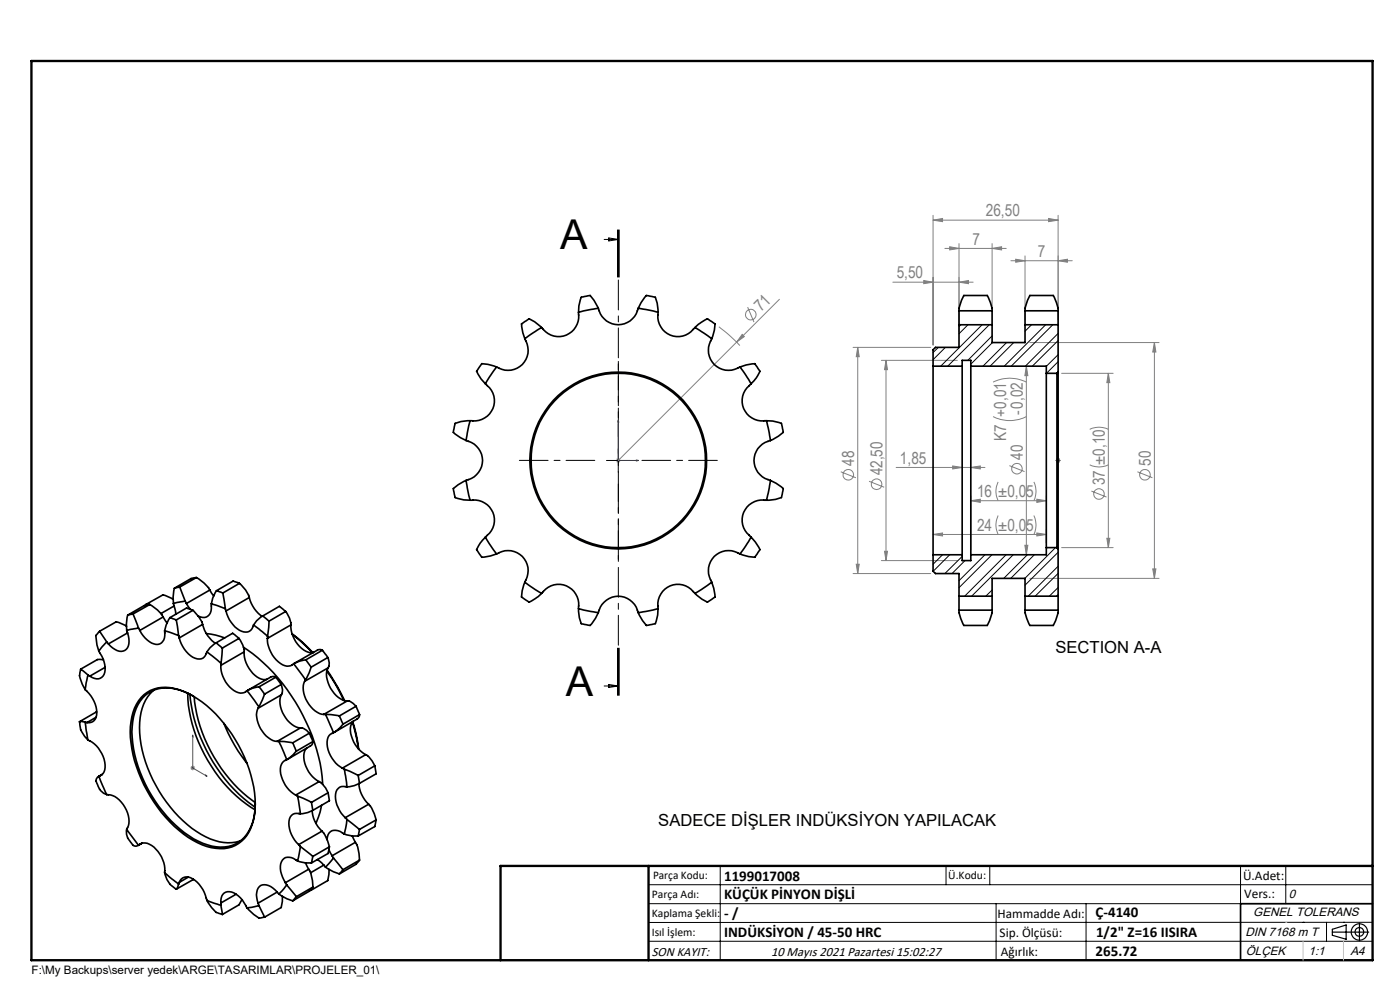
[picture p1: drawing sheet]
<svg xmlns="http://www.w3.org/2000/svg" width="297mm" height="210mm" viewBox="0 0 297 210" stroke-linecap="round" stroke-linejoin="round" font-family="sans-serif">
<g fill="none" stroke="#808080" stroke-width=".21">
<path d="M189.4 59.9h17M196 59.5l1.9 .4-1.9 .3zM197.9 46.7l2.1-.4v.7zM197.9 45.7v27.5M197.9 46.7h26.6M200.4 52.7h13.1M201.5 52.3l1.9 .4-1.9 .3zM203.4 59.9l2.1-.4v.7zM203.4 51.7v18.7M210.5 52.7l2-.4v.7zM210.5 51.7v13.2M214.5 55.3h13"/>
<path d="M215.5 55l2 .3-2 .3zM217.5 54.3v13.6M222.5 46.3l2 .4-2 .3zM224.5 45.7v22.2M224.5 55.3l1.9-.3v.6zM152.5 69.3l2.3 1.9 2.2 2.1M157.4 70.9l.5 .5-1.6 1.2zM158.6 65.1l1.3 3.2M165.3 63.5l-34.5 34.5M181 73.7h16.4M182 73.7l.3 2h-.7zM182 73.7v48"/>
<path d="M187 76.4h16.1M188 76.4l.3 2h-.7zM188 76.4v42.5M217.7 77.7l.4 2h-.7zM217.7 77.7v40M218.5 72.7h27.4M225.2 79.2h10.9M235.1 79.2l.3 2h-.6zM235.1 79.2v37M244.9 72.7v50M244.9 72.7l.3 2h-.7zM130.7 97.7h1"/>
<path d="M130.8 97.3l.7 .7M131.2 97.2v1M190.1 99.2h18.9M202.1 98.8l2 .4-2 .3zM206 99.2l2-.4v.7zM210.7 88.4a7.8 7.8 0 0 0 7 0M210.7 81.1a7.8 7.8 0 0 1 7 0M214.1 98.8l3.2 1.2M223.9 97.7h1.1M224.1 97.3l.7 .7M224.5 97.2v1M224.8 97.3l-.7 .7"/>
<path d="M231.2 98.6a4.5 4.5 0 0 0 3.9 0M231.2 91.1a4.5 4.5 0 0 1 3.9 0M178.4 100.1l3.2 1.2M181.6 119.7h.7l-.3 2zM184.4 102.1l3.2 1.3M187 118.9h16.1M187.6 116.9h.7l-.3 2zM197.9 113.4l2.1-.3v.6zM197.9 113.4h24.1M206 106.2l2-.3v.7zM206 105.2v11.5M206 106.2h16"/>
<path d="M211.7 109.4a4.6 4.6 0 0 0 0 4M211.7 102.2a4.5 4.5 0 0 0 0 4M217.4 115.7h.7l-.4 2zM219.3 109.4a4.6 4.6 0 0 1 0 4M219.3 102.2a4.5 4.5 0 0 1 0 4M220 113.1l2 .3-2 .3zM220 105.9l2 .3-2 .4zM222 105.2v10M225.2 116.2h10.9M231.5 104.2l3.2 1.2M234.8 114.2h.6l-.3 2zM241.3 100.1l3.2 1.2"/>
<path d="M181 121.7h16.4M218.5 122.7h27.4M244.5 120.7h.7l-.3 2zM40.4 162.9h1M40.5 162.6l.7 .7M40.9 162.4v1M41.2 162.6l-.7 .7"/>
<circle cx="159.3" cy="66.7" r="1.11"/>
<circle cx="215.7" cy="99.4" r="1.12"/>
<circle cx="179.9" cy="100.7" r="1.12"/>
<circle cx="185.9" cy="102.7" r="1.12"/>
<circle cx="233.1" cy="104.8" r="1.13"/>
<circle cx="242.9" cy="100.7" r="1.12"/>
</g>
<g fill="none" stroke="#000" stroke-width=".25">
<path d="M282.6 197.7h7.8M282.6 197.1l3-.9v3l-3-.8zM288.4 195.8v3.8M106.2 203.7h185"/>
<circle cx="288.4" cy="197.7" r="1.74"/>
<circle cx="288.4" cy="197.7" r=".93"/>
</g>
<path d="M131.2 89.1v8.6h4.3M131.2 89.1l.1 .4h-.2zM135 97.6l.5 .1-.5 .1zM224.5 97.6v.2zM224.5 89.1v.4v-.4M224.5 97.7h.1M224.5 89.1v8.6M40.9 155.9l.1 .4-.2-.1zM40.9 155.9v7l3 1.8M43.6 164.4l.3 .3-.3-.1z" fill="none" stroke="#00f" stroke-width=".21"/>
<path d="M126.2 97.7h-16M131.2 92.7v-16M136.2 97.7h16M131.2 102.7v16" fill="none" stroke="#000" stroke-width=".21" stroke-dasharray="15.2 1.3 1.3 1.3" stroke-dashoffset="9.1"/>
<path d="M131.2 48.8v98.7" fill="none" stroke="#000" stroke-width=".21" stroke-dasharray="6.3 1.3 1.3 1.3" stroke-dashoffset="-.5"/>
<g fill="none" stroke="#000" stroke-width=".21">
<path d="M128.2 50.8h3M129.2 50.5l2 .3-2 .3zM131 48.8v10M131.2 48.8v10M131.4 48.8v10M128.7 97.7h5M131.2 95.2v5M131 137.5v10M131.2 137.5v10M131.4 137.5v10zM128.2 145.5h3M129.2 145.2l2 .3-2 .3z"/>
<path d="M137.6 187.7h153.6M137.6 191.7h153.6M137.6 199.7h153.6M152.8 183.7v20M200.7 183.7v4M210 183.7v4M211.3 191.7v12M230.4 191.7v12M263.2 183.7v20M272.8 183.7v8M276.4 195.6h.1M281.4 195.6v4.1"/>
<path d="M285 195.6h.1M291.2 195.6l-153.6 .1"/>
</g>
<path d="M291.2 191.7h-28v12" fill="none" stroke="#000" stroke-width=".35"/>
<path d="M6.7 12.9h284.5v190.8h-284.5zM137.6 183.7v20M291.2 183.7h-185v20" fill="none" stroke="#000" stroke-width=".5"/>
<path d="M276.4 199.7v4M285 199.7v4" fill="none" stroke="#c0c0c0" stroke-width=".21"/>
<path d="M272.8 195.6h.1" fill="none" stroke="#c0c0c0" stroke-width=".25"/>
<g fill="#00f">
<path d="M135 97.6l.5 .1-.5 .1zM131.2 89.1l.1 .4h-.2z"/>
<path d="M43.6 164.4l.3 .3-.3-.1zM40.9 155.9l.1 .4-.2-.1z"/>
<path d="M224.5 97.6v.2zM224.5 89.1v.4zM224.5 97.6v.2zM224.5 89.1v.4z"/>
</g>
<g fill="#808080">
<path d="M157.4 70.9l.5 .5-1.6 1.2z"/>
<path d="M222.5 46.3l2 .4-2 .3zM197.9 46.7l2.1-.4v.7zM206 99.2l2-.4v.7zM202.1 98.8l2 .4-2 .3zM203.4 59.9l2.1-.4v.7zM196 59.5l1.9 .4-1.9 .3zM220 113.1l2 .3-2 .3zM197.9 113.4l2.1-.3v.6z"/>
<path d="M201.5 52.3l1.9 .4-1.9 .3zM210.5 52.7l2-.4v.7zM215.5 55l2 .3-2 .3zM224.5 55.3l1.9-.3v.6zM206 106.2l2-.3v.7zM220 105.9l2 .3-2 .4z"/>
<path d="M187.6 116.9h.7l-.3 2zM188 76.4l.3 2h-.7z"/>
<path d="M182 73.7l.3 2h-.7zM181.6 119.7h.7l-.3 2z"/>
<path d="M244.9 72.7l.3 2h-.7zM244.5 120.7h.7l-.3 2z"/>
<path d="M235.1 79.2l.3 2h-.6zM234.8 114.2h.6l-.3 2zM217.7 77.7l.4 2h-.7zM217.4 115.7h.7l-.4 2z"/>
</g>
<g fill="none" stroke="#000" stroke-width=".35">
<path d="M105.3 77.8l-2.3 3.6M105.3 77.8l-1.8-.5-1.3-.2-.8 1.2a.53 .53 0 0 0 0 1l.7 1.1 .9 1M111.3 71.9a4.3 4.3 0 0 1-.5 5.4 4.3 4.3 0 0 1-5.5 .5M114.9 69.5l-3.6 2.4M114.9 69.5l-1.5-1.2-1.1-.7-1.2 .8a.52 .52 0 0 0-.4 .8l.6 2.7M122.7 66.2a4.3 4.3 0 0 1-2.6 4.9 4.3 4.3 0 0 1-5.2-1.6M126.9 65.4l-.9-1.7-.8-1-1.2 .2-.7 .2-.5 1.8-.1 1.3M126.9 65.4l-4.2 .8M126.9 65.4a4.3 4.3 0 0 0 4.3 3.5 4.3 4.3 0 0 0 4.2-3.5M135.4 65.4l4.2 .8M135.4 65.4l.6-1.2 1.1-1.5 1.2 .2 .7 .2 .4 1.2 .2 1.9M139.6 66.2a4.3 4.3 0 0 0 2.6 4.9 4.3 4.3 0 0 0 5.2-1.6"/>
<path d="M147.4 69.5l3.6 2.4M147.4 69.5l.8-.7 1.9-1.2 .8 .5 .8 .6-.1 1.3-.6 1.9M151 71.9a4.3 4.3 0 0 0 .5 5.4 4.3 4.3 0 0 0 5.5 .5M157 77.8l2.3 3.6M157 77.8l2.6-.6a.52 .52 0 0 1 .8 .4l.8 1.2a7.7 7.7 0 0 1-1.9 2.6M197.9 77.7v40M197.9 77.7h6.2M203.4 65.9v3M203.4 65.9l.2-1 .9-2.2h4.9l.7 1.5 .4 1.7M203.4 68.9h7.1M203.4 68.9v4.8h-4.9l-.6 .5v3.5M203.4 65.9h7.1"/>
<path d="M204.1 77.7v40M204.1 77.7v-1.3h1.9v1.3M206 77.7v40M206 77.7h16v1.5M210.5 65.9v3M210.5 68.9v3.8h7v-3.8M217.5 65.9v3M217.5 65.9l.1-1 .9-2.2h4.9l.7 1.5 .4 1.7M217.5 68.9h7M217.5 65.9h7M222 79.2v37M222 79.2h2.2"/>
<path d="M224.2 79.2v37M224.5 65.9v3M224.5 78.9v37.5M224.5 68.9v10M224.5 78.9l-.3 .3M98.9 93.4a4.3 4.3 0 0 1 3.5 4.3 4.3 4.3 0 0 1-3.5 4.2M99.7 89.2l-.8 4.2M99.7 89.2l-1.9 .2-1.2 .4-.2 .7-.2 1.2 1.5 1.1 1.2 .6M103 81.4a4.3 4.3 0 0 1 1.6 5.3 4.3 4.3 0 0 1-4.9 2.5M159.3 81.4a4.3 4.3 0 0 0-1.5 5.3 4.3 4.3 0 0 0 4.8 2.5M162.6 89.2l.8 4.2M162.6 89.2l1.3 .1 1.4 .3a1 1 0 0 1 .7 1.2l.2 .9-1.1 .8-1.7 .9"/>
<path d="M163.4 93.4a4.3 4.3 0 0 0-3.5 4.3 4.3 4.3 0 0 0 3.5 4.2M98.9 101.9l.8 4.2M98.9 101.9l-1.7 .9-1 .8 .2 1.2a.86 .86 0 0 0 .6 .9l1.4 .3 1.3 .1M99.7 106.1a4.3 4.3 0 0 1 4.9 2.6 4.3 4.3 0 0 1-1.6 5.2M103 113.9l2.3 3.6M103 113.9a7.7 7.7 0 0 0-1.9 2.7l1.1 1.6 1.9-.3 1.2-.4M105.3 117.5a4.3 4.3 0 0 1 5.5 .5 4.3 4.3 0 0 1 .5 5.5M157 117.5a4.3 4.3 0 0 0-5.5 .5 4.3 4.3 0 0 0-.5 5.5M159.3 113.9l-2.3 3.6M159.3 113.9l.9 1.1 1 1.6-.5 .8-.6 .8-1.3-.1-1.8-.6M162.6 106.1a4.3 4.3 0 0 0-4.8 2.6 4.3 4.3 0 0 0 1.5 5.2M163.4 101.9l-.8 4.2"/>
<path d="M163.4 101.9l1.2 .6 1.6 1.1-.3 1.2-.1 .7-1.3 .4-1.9 .2M197.9 117.7v3.5l.6 .5h4.9v4.8M197.9 117.7h6.2M204.1 117.7v1.2h1.9v-1.2M222 116.2v1.5h-16M222 116.2h2.2M224.2 116.2l.3 .2M224.5 116.4v10.1M21 138.1l.1 .3a5.5 5.5 0 0 1 1 4.6 1.69 1.69 0 0 1-2.6 .7l-.4-.3M21.1 133.9l1.5 2.3M21.1 133.9l-.2 .2a1.36 1.36 0 0 0-.5 1.3l.2 1.4 .4 1.3M21.9 139.9h-1.2l-3.6 2"/>
<path d="M22.6 136.2l-1.6 1.9M22.6 136.2l.4 .4M26.8 132.8l-2.1-.9-3.6 2M26.9 133.7l.2 .6M27.1 134.3a3 3 0 0 1-.6 3.7 3 3 0 0 1-3.5-1.4M27.1 134.3l-4.1 2.3M27.1 130.5a7 7 0 0 0-.2 3.2M28.2 130.2l1.2 3M28.2 130.2l-1.1 .3M29.4 133.2l-2.5 .5M29.4 133.2l.3 .5M29.7 133.7a4.8 4.8 0 0 0 3.8 3 2.2 2.2 0 0 0 1.4-2.7v-.2"/>
<path d="M31 128.2l-.1 .2M31 128.2l.1 .1M31.8 128.2a7.6 7.6 0 0 1 2.6 2.3l.2 .4M31.8 128.2l-1.2 .2-3.5 2.1M31.8 128.2l-3.6 2M34.6 130.9l.9 1.2M34.6 130.9l-4.9 2.8M34.9 133.8l3 1M36.1 131l1.3 .5M36.1 131l-.9 1.6-.3 1.2M36.7 127.1l-2.1-.9-3.6 2M36.8 128l.1 .5"/>
<path d="M36.9 128.5l.4 1.8M36.9 128.5l-2.8 1.7M37 124.8a7 7 0 0 0-.2 3.2M37.4 131.5l.5 3.3M37.9 134.8l.1 .5M38 135.3a6 6 0 0 0 3.8 4.5 1.74 1.74 0 0 0 2.1-1.4v-.1M38.1 124.5l1.2 3M38.1 124.5l-1.1 .3M39.3 127.5l-2.5 .5M39.3 127.5l.2 .5M39.5 128l.9 1.2M40.9 129.5l1.3 1.4 .7 1.1 .1 .5"/>
<path d="M40.9 129.5l-1.3-.5-3.5 2M40.9 129.5l-3.5 2M41.7 122.5a8.3 8.3 0 0 1 2.6 2.3l.2 .4M41.7 122.5l-1.2 .2-3.5 2.1M41.7 122.5l-3.6 2M43 132.5a6.5 6.5 0 0 0 2.7 3.9M43 132.5l-5 2.8M43.8 134.4l2 .3 1.9 .6M43.9 138.3l2.9 2.4M44.5 125.2l.8 1.2M44.5 125.2l-5 2.8M44.8 128.1l3 1"/>
<path d="M44.8 128.1v.3a2.26 2.26 0 0 1-1.4 2.6l-1.4-.3M45.8 136.4l-1.2 1-.7 .9M45.8 136.4l1.4 1.1M45.9 125.3l1.4 .5M45.9 125.3l-.8 1.6-.3 1.2M47.2 137.5l-.4 3.2M47.3 125.8l.5 3.3M47.8 129.1l.1 .5M47.9 129.6a6.1 6.1 0 0 0 3.8 4.4 1.65 1.65 0 0 0 2-1.3l.1-.1M50.7 135.4l.8 1.4 .3 1v.5M50.7 135.4l-1.3-1.1-3.6 2.1M50.7 135.4l-3.5 2.1"/>
<path d="M50.8 123.7a6.7 6.7 0 0 1 2 2.7l.1 .3M50.8 123.7l-1.3-.4-3.6 2M50.8 123.7l-3.5 2.1M51.6 137.3a39.4 39.4 0 0 1 16.8 29.1M51.8 138.3a6.3 6.3 0 0 0 3.7 5.8h1.1M51.8 138.3l-5 2.8M52.9 126.7a6.7 6.7 0 0 0 2.7 4M52.9 126.7l-5 2.9M53.8 132.6l3 2.4M55.7 130.7l-1.3 1-.6 .9M55.7 130.7l1.4 1.1M56.7 135.4a6.1 6.1 0 0 0 4.2 5.9l.8-.1 .6-.4 2.5 3.4"/>
<path d="M56.8 135l-.1 .4M57.1 131.8l-.3 3.2M60.6 129.7a3.4 3.4 0 0 1 1.1 2.6v.3M60.6 129.7l-1.3-1.1-3.6 2.1M60.6 129.7l-3.5 2.1M61.7 132.6a6 6 0 0 0 4.2 5.9l.6-.1M61.7 132.6l-5 2.8M61.9 134.4l2.3 1.9 2.2 2.2M62 134.5l1.7 1.4 2.6 2.6M64.9 140l1.1 1.5M68.4 137.9l-.3-.1-.6 .1-5.1 2.8 1.1-.4 1.4-.3M68.4 137.9l1.1 1.6"/>
<path d="M68.4 137.9l-3.5 2.1M69.5 139.5a2.26 2.26 0 0 1 .2 1.9l-.1 .3M69.5 139.5l-3.5 2M111.3 123.5l3.6 2.4M111.3 123.5l-.5 1.8-.2 1.3 1.1 .7 .6 .4 1.9-1.1 .7-.7M114.9 125.9v-.1a4.3 4.3 0 0 1 5.3-1.5 4.3 4.3 0 0 1 2.5 4.8M122.7 129.1l4.2 .9M122.7 129.1l.2 1.9 .4 1.3 .7 .2 1.2 .2 1.1-1.5 .6-1.2M126.9 130a4.3 4.3 0 0 1 4.3-3.5 4.3 4.3 0 0 1 4.2 3.5M139.6 129.1l-4.2 .9M139.6 129.1l-.1 1.3-.3 1.4a1 1 0 0 1-1.1 .7l-1 .2-.8-1.1-.9-1.6M147.4 125.9v-.1a4.3 4.3 0 0 0-5.2-1.5 4.3 4.3 0 0 0-2.6 4.8"/>
<path d="M151 123.5l-3.6 2.4M151 123.5l.4 1.3 .3 1.8-1 .7-.6 .4-1.2-.6-1.5-1.2M203.4 126.5v2.9M203.4 129.4l.4 1.8 .7 1.5h4.9l.9-2.3 .2-1M203.4 126.5h7.1M203.4 129.4h7.1M210.5 126.5v2.9M210.5 126.5v-3.8h7v3.8M217.5 126.5v2.9M217.5 129.4l.3 1.8 .7 1.5h4.9l.9-2.3 .2-1M217.5 126.5h7M217.5 129.4h7"/>
<path d="M224.5 126.5v2.9M16.9 153.1v.6a4.5 4.5 0 0 0 1.8 3.3M16.9 153.1l1.2 .1M17.1 141.9l1.6 1.3M17.1 141.9l-.2 1.2a6.2 6.2 0 0 0 1.2 3.2M18.1 153.2l.6 3.8M18.1 153.2l.4 .1M18.1 146.3a6.8 6.8 0 0 1 2.4 5.4 1.69 1.69 0 0 1-2 1.6M18.7 157a6.1 6.1 0 0 1 3.4 6.7l-.9 .9M18.7 143.2l-.6 3.1M18.7 143.2l.4 .2M20.4 152.1l-1.9 1.2"/>
<path d="M20.5 151l-3.6 2.1M22.3 141.6l-3.2 1.8M30 147.9a7.2 7.2 0 0 1 8-1.6 22.9 22.9 0 0 1 11.2 9.4 26.5 26.5 0 0 1 4.8 17 8.3 8.3 0 0 1-4.1 6.6 9.8 9.8 0 0 1-9-1.1 29.6 29.6 0 0 1-13.1-20.6 12.2 12.2 0 0 1 2.2-9.7zM32.7 146.4a9.6 9.6 0 0 0-3.1 7.9 28.9 28.9 0 0 0 13.1 22.7 9.8 9.8 0 0 0 8.4 1.3M39.8 147.1a31.2 31.2 0 0 0 14.3 24.7M40.3 147.3a33.9 33.9 0 0 0 13.8 23.9M41 147.7a9.3 9.3 0 0 0-8.8-1.1 8.4 8.4 0 0 0-4.2 7.6 28.2 28.2 0 0 0 8.3 19.9 16.2 16.2 0 0 0 10.4 5.6 6.8 6.8 0 0 0 6.9-5.2l.4-2 .2-2M41.2 147.8a31.8 31.8 0 0 0 13 22.4M46.8 140.7v.4M46.8 141.1a6 6 0 0 0 4.2 5.9l.8-.1 .6-.4 2.5 3.4M47.5 153.4a33.9 33.9 0 0 0 4.9 8.6M54.8 150.2a4.9 4.9 0 0 0 .9 4.9l1.3 1.4a2.8 2.8 0 0 0 1.8 .8"/>
<path d="M54.9 149.9l-.1 .3M55 145.7l1.1 1.5M56.1 147.2l-1.2 2.7M58.5 143.6l-.3-.1-.7 .1-5 2.9 1.1-.5 1.4-.3M58.5 143.6l1.2 1.6M58.5 143.6l-3.5 2.1M58.8 157.3h.4M59.2 157.3l1.4 3.3 .2 .5-.1 .1a1.94 1.94 0 0 0-1.2 2.4 6.6 6.6 0 0 0 3.2 5.1M59.2 157.3l2.9 .3M59.7 145.2a2.66 2.66 0 0 1 .1 1.9l-.1 .3M59.7 145.2l-3.6 2M59.7 147.4a5.5 5.5 0 0 0 1.8 5.9l.4 .4a2.99 2.99 0 0 0 1.8 .7"/>
<path d="M59.7 147.4l-4.9 2.8M62.1 157.6l.8 1.7M62.9 159.3l-.8 .9-1.2 .9M63.7 154.4h.4a2.65 2.65 0 0 1 1.5 1.1M63.7 154.4l-4.9 2.9M64.6 144.5a5.5 5.5 0 0 0 1.8 5.9l.5 .4a2.99 2.99 0 0 0 1.8 .7M64.8 144.2l-.2 .3M65.1 158.7a3.8 3.8 0 0 0 .1 4.4l1.1 1.6 1.4 1.1M65.6 155.5l.8 1.8M65.6 155.5l-3.5 2.1M66 141.5l-1.2 2.7M66.4 157.3a1 1 0 0 1-.6 .9l-4.9 2.9"/>
<path d="M66.4 157.3l-3.5 2M68.7 151.5h.3M69 151.5l1.6 3.4 .1 .5-.1 .1a1.94 1.94 0 0 0-1.2 2.4 6.6 6.6 0 0 0 3.2 5M69 151.5l3 .4M69.4 142.3l1.9 3.1 1.7 3.2M69.4 142.2l2.3 3.6 1.4 2.8M69.6 141.7a4.7 4.7 0 0 0 .9 4.9l1.3 1.3a2.97 2.97 0 0 0 1.9 .8M69.6 141.7l-5 2.8M72 151.9l.7 1.7M72.7 153.6l-.7 .9-1.2 .9M73.7 148.7h.2a2.5 2.5 0 0 1 1.6 1.1M73.7 148.7l-5 2.8"/>
<path d="M74.8 153.2l.6 2.1 .6 3.5M74.8 153.1l.7 2.5 .6 3.3M74.9 153a3.5 3.5 0 0 0-.1 3.8l1 1.7 .9 .9 .9 .7M75.5 149.8l.8 1.8M75.5 149.8l-3.5 2.1M76.3 151.6l-.1 .4-.4 .5-5 2.9M76.3 151.6l-3.6 2M20.8 164.8a1.16 1.16 0 0 0-.1 1.8l.3 .6a2.56 2.56 0 0 0 1.6 1.3M21 164.7l1.6 3.8M21.2 164.6l-.2 .1M21.6 164.4l-.4 .2M21.7 164.2l-.7 .5"/>
<path d="M22.6 168.5a4.5 4.5 0 0 1 3.9 2.7 4.4 4.4 0 0 1 .5 4.5l-.1 .2M26.9 175.9l2.5 3.4M26.9 175.9a4.2 4.2 0 0 0 1.2 3.2 .88 .88 0 0 0 1.2 .2M29.7 179.1a2.66 2.66 0 0 1 3.4 1.1 5.8 5.8 0 0 1 1.8 4.9M29.7 179.1l-.3 .2M30 178.9l-.3 .2M30.1 178.8l-.7 .5M62.7 168.7l.4 .2M63.1 168.9l.6 3.7M63.1 168.9l3 1.3M63.4 179.2l.3 .4M63.7 172.6h-.2a1.74 1.74 0 0 0-2.2 2.1 6.5 6.5 0 0 0 2.1 4.5"/>
<path d="M63.7 179.6l-.6 3M63.7 179.6l2.7 2.1M66.1 170.2l.3 1.7M66.2 172a6.6 6.6 0 0 0 2.1 4.3M66.4 171.9a5.9 5.9 0 0 1-2.7 .7M67.7 165.8l.3 .2a5.4 5.4 0 0 1 1.6 2.2M67.7 165.8l-5 2.9M68.2 170.8l-.3 1.5-.9 2.4M68.3 176.3l.3 .3a7.9 7.9 0 0 1 1.3 3M68.3 176.3l-4.9 2.9M69.6 168.2l.3 1.7-3.5 2M69.6 168.2l-3.5 2"/>
<path d="M69.9 179.6l-.3 1.4-3.5 2M69.9 179.6l-3.5 2.1M72.6 162.9l.4 .3M73 163.2l.6 3.7M73 176.9l-.2-.1a2.41 2.41 0 0 0-2.7-.4 2.05 2.05 0 0 0-.7 1.7M73 163.2l3 1.3M73 176.9l1.8 .4h1.2M73.2 173.5l.4 .3M73.6 166.9h-.2a1.75 1.75 0 0 0-2.2 2 7 7 0 0 0 2 4.6M73.6 173.8l-.6 3.1M73.6 173.8l2.6 2.2M74.7 177.3l.7 1.4"/>
<path d="M75.4 178.7l.2 .4a6.9 6.9 0 0 1 .7 3.3M75.4 178.7l-5 2.8M76 164.5l.2 1.7M76.1 166.2a6.6 6.6 0 0 0 2.1 4.4M76.2 166.2a5.7 5.7 0 0 1-2.6 .7M76.2 176l-.2 1.3M77.6 160.1l.3 .2a5.4 5.4 0 0 1 1.6 2.1M77.6 160.1l-5 2.8M78.2 170.6l.3 .3a7.9 7.9 0 0 1 1.3 3M78.2 170.6l-5 2.9M79.5 162.4l.3 1.7-3.6 2.1M79.5 162.4l-3.5 2.1"/>
<path d="M79.8 173.9l-.3 1.4-3.5 2M79.8 173.9l-3.6 2.1M34.9 185.1l3 2.4M34.9 185.1a4 4 0 0 0 1.8 3l.7 .5M37.9 187.5l-.5 1.1M38 187.2a1.77 1.77 0 0 1 2.9-.8 7.7 7.7 0 0 1 3 4.5v.1M38 187.2l-.1 .3M40 186l-2 1.2M41 186.5l-3.6 2.1M43.9 191l2.9 1M43.9 191a7.7 7.7 0 0 0 2.1 2.6l1.2 .4M46.8 191.5a1.85 1.85 0 0 1 2.3-2.3 6.9 6.9 0 0 1 3.3 3.4"/>
<path d="M46.8 191.5v.5M46.8 192l.4 2M50.1 189.7l-3.3 1.8M51.3 190.8l-.6 1.1-3.5 2.1M52.4 192.6a7.1 7.1 0 0 0 2.7 2.1l1-.2M54.8 191.6l.1 .5M54.9 192.1l-2.5 .5M54.9 192.1l1.2 2.4M58.8 189.2l.4 .4M58.8 189.2a3.2 3.2 0 0 0-3.5-1.4 3.2 3.2 0 0 0-.5 3.8M58.8 189.2l-4 2.4M59.2 189.6l1.6 1 1.3 .5"/>
<path d="M59.9 190.1v1.1l-.2 1.3-3.6 2M60.5 187.2l.3 .5M60.8 187.7l-1.6 1.9M60.8 187.7l2.1 2.5M62.9 190.2l-.8 .9M63.1 182.6l-.2-.1a2.5 2.5 0 0 0-2.7-.4 3.3 3.3 0 0 0-.3 3.9l.6 1.2M63.1 182.6l1.7 .4h1.3M64.8 183l.7 1.4M65.5 184.4l.3 .4a9.2 9.2 0 0 1 .6 3.4M65.5 184.4l-5 2.8M65.9 188.7l.1 .1M66 188.8l-.2 .1"/>
<path d="M66.4 181.7l-.3 1.3M66.4 188.2l-.8 .8-3.5 2.1M66.4 188.2l-3.5 2M67.3 182.3l1.4 1.2M68.7 183.5l.3 .4M68.7 183.5l-2.8 1.6M69 183.9l1.7 1 1.3 .5M69.8 180.2l.6 1.3M69.8 184.4l-.3 2.4-3.5 2M70.4 181.5l.3 .5M70.7 182l-1.7 1.9M70.7 182l2 2.5"/>
<path d="M72.7 184.5l-.7 .9M76.3 182.4l-.8 .9-3.5 2.1M76.3 182.4l-3.6 2.1"/>
<circle cx="131.2" cy="97.7" r="18.7"/>
<circle cx="131.2" cy="97.7" r="18.5"/>
</g>
<g fill="none" stroke="#000" stroke-width=".21">
<path d="M199.1 73.7l-1.2 1.1M200.6 73.7l-2.7 2.6M203.9 68.9l-.5 .4M204.1 77.6l-.1 .1M205.4 68.9l-2 1.9M208.4 68.9l-8.8 8.8M209.9 68.9l-8.9 8.8M210.5 71.3l-5.2 5.1M210.5 72.7l-4.5 4.5M213.5 72.7l-5 5M215.1 72.7l-5.1 5M218.8 68.9l-1.3 1.4"/>
<path d="M221.8 68.9l-8.8 8.8M223.3 68.9l-8.8 8.8M224.5 70.7l-7 7M224.5 75.2l-2.5 2.5M224.5 72.2l-5.5 5.5M224.5 76.7l-2.5 2.5M200 117.7l-2.1 2M201.5 117.7l-3.5 3.5M204.1 118l-3.7 3.7M204.7 118.9l-2.7 2.8M209 117.7l-5.6 5.5M210.4 117.7l-7 7"/>
<path d="M213.4 117.7l-8.8 8.8M214.9 117.7l-8.8 8.8M217.9 117.7l-5 5M219.4 117.7l-5 5M223.9 116.2l-6.5 6.5M224.5 117.1l-7 7M210.5 125.2l-1.4 1.3M224.5 120.1l-6.4 6.4M224.5 124.6l-1.9 1.9M224.5 121.6l-4.9 4.9M224.5 126.1l-.4 .4"/>
</g>
<g font-size="8.7">
<text x="118.8" y="52.8">A</text>
<text x="120" y="147.7">A</text>
</g>
<g font-size="3.5" fill="#808080">
<text x="209.1" y="45.9">26,50</text>
<text x="206.3" y="51.9">7</text>
<text x="190.2" y="59">5,50</text>
<text x="220.1" y="54.5">7</text>
<text x="161.5" y="66.3" transform="rotate(-45 161.5 66.3)">71</text>
<text x="217" y="88" transform="rotate(-90 217 88)">-0,02</text>
<text x="213.4" y="93.5" transform="rotate(-90 213.4 93.5)">K7 +0,01</text>
<text x="181.2" y="98.8" transform="rotate(-90 181.2 98.8)">48</text>
<text x="187.2" y="100.9" transform="rotate(-90 187.2 100.9)">42,50</text>
<text x="190.9" y="98.3">1,85</text>
<text x="217" y="97.5" transform="rotate(-90 217 97.5)">40</text>
<text x="244.1" y="98.8" transform="rotate(-90 244.1 98.8)">50</text>
<text x="207.3" y="105.4">16 ±0,05</text>
<text x="234.4" y="103" transform="rotate(-90 234.4 103)">37 ±0,10</text>
<text x="207.3" y="112.6">24 ±0,05</text>
</g>
<g font-size="3.5">
<text x="223.9" y="138.6">SECTION A-A</text>
<text x="139.6" y="175.3">SADECE DİŞLER INDÜKSİYON YAPILACAK</text>
</g>
<g font-size="3.2">
<text x="153.6" y="190.8">KÜÇÜK PİNYON DİŞLİ</text>
<text x="153.6" y="186.8">1199017008</text>
<text x="153.6" y="194.8">- /</text>
<text x="232.4" y="194.5">Ç-4140</text>
<text x="153.6" y="198.8">INDÜKSİYON / 45-50 HRC</text>
<text x="232.4" y="202.8">265.72</text>
<text x="232.5" y="198.8">1/2&quot; Z=16 IISIRA</text>
</g>
<g font-size="2.8">
<text x="263.7" y="186.7">Ü.Adet:</text>
<text x="263.9" y="190.5">Vers.:</text>
<text x="211.6" y="194.8">Hammadde Adı:</text>
<text x="138.3" y="202.8">SON KAYIT:</text>
<text x="163.6" y="202.8">10 Mayıs 2021 Pazartesi 15:02:27</text>
<text x="212.1" y="198.7">Sip. Ölçüsü:</text>
<text x="212.3" y="202.7">Ağırlık:</text>
</g>
<g font-size="2.6">
<text x="273.4" y="190.4">0</text>
<text x="265.9" y="194.4">GENEL TOLERANS</text>
<text x="264.2" y="198.5">DIN 7168 m T</text>
<text x="264.3" y="202.6">ÖLÇEK</text>
<text x="277.6" y="202.6">1:1</text>
<text x="286.5" y="202.6">A4</text>
</g>
<g font-size="2.5">
<text x="138.3" y="190.5">Parça Adı:</text>
<text x="138.5" y="186.5">Parça Kodu:</text>
<text x="201.2" y="186.5">Ü.Kodu:</text>
<text x="138.3" y="194.5">Kaplama Şekli:</text>
<text x="138.3" y="198.6">Isıl İşlem:</text>
<text x="6.7" y="206.7">F:\My Backups\server yedek\ARGE\TASARIMLAR\PROJELER_01\</text>
</g>
</svg>
